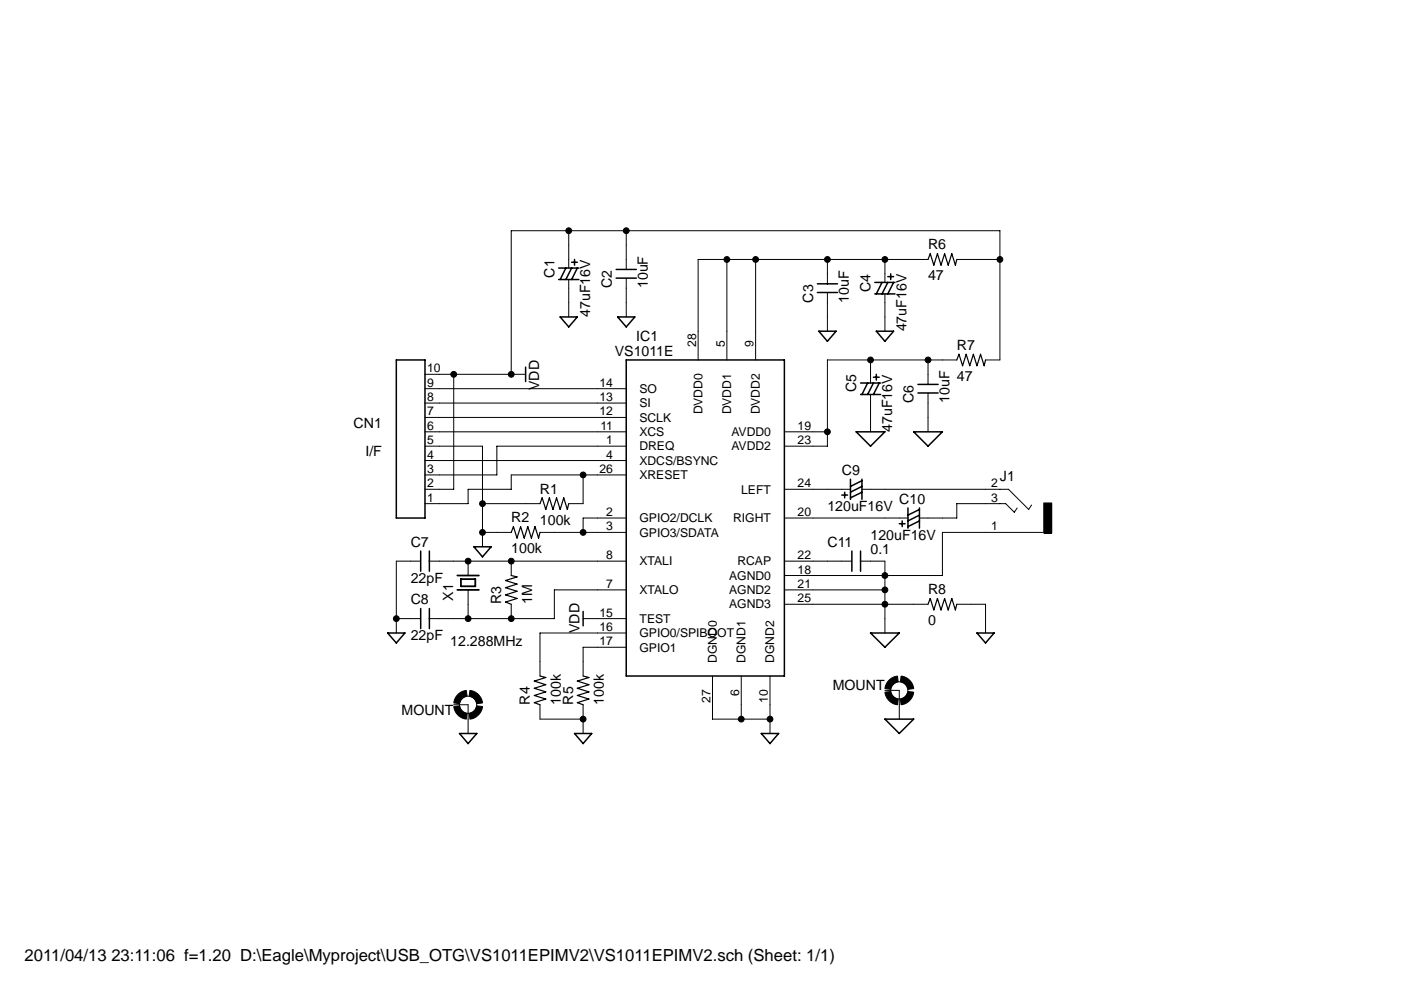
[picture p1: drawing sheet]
<svg xmlns="http://www.w3.org/2000/svg" width="297mm" height="210mm" viewBox="0 0 297 210" stroke-linecap="round" stroke-linejoin="round" font-family="sans-serif">
<path d="M97 125.1h4.5M97 122.1h4.5M97.7 122.8h3.1v1.6h-3.1z" fill="none" stroke="#000" stroke-width=".38"/>
<g fill="none" stroke="#000" stroke-width=".21">
<path d="M120.6 48.9v8M120.6 59.3v7.9M132.8 48.9v8.2M132.8 59v8.2M154.1 55v21.3M160.2 55v21.3M175.4 55h-27.4v21.3M175.4 55v5.2M175.4 55h21.4M187.6 55v4.9M202.9 55h9.1M90.1 79.4h18.3"/>
<path d="M96.2 79.4v24.4h-6.1M108.4 79.4h3M175.4 62v8.3M184.6 76.3v4.9M187.6 62.3v8M196.8 76.3v5.2M202.9 76.3h-27.5v18.3h-9.1M209 76.3h3v-27.4h-103.6v30.5M90.1 97.7h42.7M90.1 94.6h12.2v21.4M90.1 91.6h42.7M90.1 88.5h42.7"/>
<path d="M90.1 85.5h42.7M90.1 82.4h42.7M132.8 94.6h-27.5v6.1h-15.2M166.3 91.6h9.1M184.6 83.7v7.9M196.8 83.4v8.2M89.2 119h-5.2v15.3M91 119h8.2M99.2 119h33.6M99.2 119v3.1M102.3 106.8h12.2M102.3 112.9h6.1"/>
<path d="M108.4 119v3.1M114.5 112.9h18.3M123.6 100.7v6.1h-3M132.8 100.7h-24.4v3.1h-9.2v3h-9.1M132.8 109.9h-9.2v3M166.3 119h14.3M166.3 103.8h14M166.3 109.9h26.2M182.5 119h5.1v15.3M182.7 103.8h31.1l4.3 4.3 .6-1M215.7 107.7l-.6 .9-1.9-1.8h-10.3v3.1h-8M221.3 106.7h1.7v6.4h-1.7z"/>
<path d="M221.3 112.9h-21.5v9.2h-33.5M84 131.2h5.2M99.2 125.1v6.1M108.4 128.2v3M123.6 131.2h9.2M132.8 125.1h-15.3v6.1h-26.5M132.8 137.3h-9.2v6.1M132.8 134.3h-18.3v9.1M166.3 128.2h30.5M166.3 125.1h21.3M202.9 128.2h6.1v6.1M96.2 149.5h3v6.1"/>
<path d="M96.2 149.9l1.2-.2a1.83 1.83 0 0 0 1.6 1.6l-.1 1.2a3 3 0 0 1-2.7-2.6zM97.3 147.1l1-.5 .6-.1 .1 1.2a1.83 1.83 0 0 0-1.6 1.5l-1.2-.1a2.94 2.94 0 0 1 1.1-2zM99.5 151.3a1.83 1.83 0 0 0 1.6-1.6l1.2 .2a3 3 0 0 1-2.7 2.6zM99.6 146.5a3 3 0 0 1 2.7 2.6l-1.2 .1a1.84 1.84 0 0 0-1.6-1.5zM114.5 149.5v3h9.1M123.6 149.5v6.1M151.1 143.4v9.1h12.2M157.2 143.4v9.1M163.3 143.4v12.2M187.6 146.8l1.2-.1a1.83 1.83 0 0 0 1.6 1.6l-.1 1.2a3 3 0 0 1-2.7-2.7zM187.6 146.4h3.1v6.1M188.3 144.5a2.93 2.93 0 0 1 2-1.1l.1 1.2a1.83 1.83 0 0 0-1.6 1.6l-1.2-.2 .1-.5z"/>
<path d="M190.9 148.3a1.85 1.85 0 0 0 1.6-1.6l1.2 .1a3 3 0 0 1-2.7 2.7zM191 143.4a3 3 0 0 1 2.7 2.6l-1.2 .2a1.85 1.85 0 0 0-1.6-1.6z"/>
<circle cx="120.6" cy="48.9" r=".61"/>
<circle cx="132.8" cy="48.9" r=".61"/>
<circle cx="154.1" cy="55" r=".61"/>
<circle cx="160.2" cy="55" r=".61"/>
<circle cx="175.4" cy="55" r=".61"/>
<circle cx="187.6" cy="55" r=".61"/>
<circle cx="212" cy="55" r=".61"/>
<circle cx="96.2" cy="79.4" r=".61"/>
<circle cx="108.4" cy="79.4" r=".61"/>
<circle cx="184.6" cy="76.3" r=".61"/>
<circle cx="196.8" cy="76.3" r=".61"/>
<circle cx="175.4" cy="91.6" r=".61"/>
<circle cx="99.2" cy="119" r=".61"/>
<circle cx="102.3" cy="106.8" r=".61"/>
<circle cx="102.3" cy="112.9" r=".61"/>
<circle cx="108.4" cy="119" r=".61"/>
<circle cx="123.6" cy="100.7" r=".61"/>
<circle cx="123.6" cy="112.9" r=".61"/>
<circle cx="84" cy="131.2" r=".61"/>
<circle cx="99.2" cy="131.2" r=".61"/>
<circle cx="108.4" cy="131.2" r=".61"/>
<circle cx="187.6" cy="128.2" r=".61"/>
<circle cx="187.6" cy="122.1" r=".61"/>
<circle cx="187.6" cy="125.1" r=".61"/>
<circle cx="99.3" cy="149.5" r="1.82"/>
<circle cx="123.6" cy="152.5" r=".61"/>
<circle cx="157.2" cy="152.5" r=".61"/>
<circle cx="163.3" cy="152.5" r=".61"/>
<circle cx="190.7" cy="146.4" r="1.82"/>
</g>
<g fill="none" stroke="#000" stroke-width=".32">
<path d="M118.4 59.3h4.3M118.4 56.9h4.3M120 56.9l-1.2 2.4M121.2 55.6h1.2M121.2 56.9l-1.2 2.4M121.8 55v1.2M122.4 56.9l-1.2 2.4M130.6 59h4.3M130.6 57.1h4.3M185.5 59.9h4.3M187 59.9l-1.2 2.4M188.2 58.7h1.3"/>
<path d="M188.2 59.9l-1.2 2.4M188.8 58.1v1.2M189.5 59.9l-1.3 2.4M84 76.3h6.1v33.6h-6.1zM111.4 77.9v3M118.8 67.2h3.6l-1.8 2.1zM131 67.2h3.6l-1.8 2.1zM132.8 76.3h33.5v67.1h-33.5zM173.3 62h4.3M173.3 60.2h4.3M173.6 70.3h3.7l-1.9 2.1zM185.5 62.3h4.3"/>
<path d="M185.8 79.4v1.2M185.8 70.3h3.7l-1.9 2.1zM181.5 91.6h6.1l-3 3zM182.5 83.7h4.2M182.5 81.2h4.2M184 81.2l-1.3 2.5M185.2 80h1.2M185.2 81.2l-1.2 2.5M186.4 81.2l-1.2 2.5M193.7 91.6h6.1l-3 3zM194.6 83.4h4.3M194.6 81.5h4.3"/>
<path d="M89.2 116.9v4.3M91 116.9v4.3M100.5 116h3.6l-1.8 2.1zM178.5 105h1.2M179.1 104.4v1.2M180.3 101.6v4.3M180.6 116.9v4.3M182.5 116.9v4.3M182.7 101.6v4.3M182.7 102l-2.4 1.2M182.7 103.2l-2.4 1.2M182.7 104.4l-2.4 1.2"/>
<path d="M190.7 111.1h1.2M191.3 110.5v1.2M192.5 107.7v4.3M194.9 107.7v4.3M194.9 108.1l-2.4 1.2M194.9 109.3l-2.4 1.2M194.9 110.5l-2.4 1.2M82.2 134.3h3.6l-1.8 2.1zM89.2 129.1v4.2M91 129.1v4.2M123.6 129.7v3M184.6 134.3h6.1l-3.1 3z"/>
<path d="M207.1 134.3h3.7l-1.8 2.1zM97.4 155.6h3.7l-1.9 2.1zM121.8 155.6h3.7l-1.9 2.1zM161.4 155.6h3.7l-1.8 2.1zM187.6 152.5h6.1l-3 3.1z"/>
</g>
<g fill="#000">
<path d="M96.2 149.9l1.2-.2a1.83 1.83 0 0 0 1.6 1.6l-.1 1.2a3 3 0 0 1-2.7-2.6z" fill-rule="evenodd"/>
<path d="M97.3 147.1l1-.5 .6-.1 .1 1.2a1.83 1.83 0 0 0-1.6 1.5l-1.2-.1a2.94 2.94 0 0 1 1.1-2z" fill-rule="evenodd"/>
<path d="M99.5 151.3a1.83 1.83 0 0 0 1.6-1.6l1.2 .2a3 3 0 0 1-2.7 2.6z" fill-rule="evenodd"/>
<path d="M99.6 146.5a3 3 0 0 1 2.7 2.6l-1.2 .1a1.84 1.84 0 0 0-1.6-1.5z" fill-rule="evenodd"/>
<path d="M187.6 146.8l1.2-.1a1.83 1.83 0 0 0 1.6 1.6l-.1 1.2a3 3 0 0 1-2.7-2.7z" fill-rule="evenodd"/>
<path d="M188.3 144.5a2.93 2.93 0 0 1 2-1.1l.1 1.2a1.83 1.83 0 0 0-1.6 1.6l-1.2-.2 .1-.5z" fill-rule="evenodd"/>
<path d="M190.9 148.3a1.85 1.85 0 0 0 1.6-1.6l1.2 .1a3 3 0 0 1-2.7 2.7z" fill-rule="evenodd"/>
<path d="M191 143.4a3 3 0 0 1 2.7 2.6l-1.2 .2a1.85 1.85 0 0 0-1.6-1.6z" fill-rule="evenodd"/>
<circle cx="120.6" cy="48.9" r=".61"/>
<circle cx="132.8" cy="48.9" r=".61"/>
<circle cx="154.1" cy="55" r=".61"/>
<circle cx="160.2" cy="55" r=".61"/>
<circle cx="175.4" cy="55" r=".61"/>
<circle cx="187.6" cy="55" r=".61"/>
<circle cx="212" cy="55" r=".61"/>
<circle cx="96.2" cy="79.4" r=".61"/>
<circle cx="108.4" cy="79.4" r=".61"/>
<circle cx="184.6" cy="76.3" r=".61"/>
<circle cx="196.8" cy="76.3" r=".61"/>
<circle cx="175.4" cy="91.6" r=".61"/>
<circle cx="99.2" cy="119" r=".61"/>
<circle cx="102.3" cy="106.8" r=".61"/>
<circle cx="102.3" cy="112.9" r=".61"/>
<circle cx="108.4" cy="119" r=".61"/>
<circle cx="123.6" cy="100.7" r=".61"/>
<circle cx="123.6" cy="112.9" r=".61"/>
<circle cx="84" cy="131.2" r=".61"/>
<circle cx="99.2" cy="131.2" r=".61"/>
<circle cx="108.4" cy="131.2" r=".61"/>
<circle cx="187.6" cy="128.2" r=".61"/>
<circle cx="187.6" cy="122.1" r=".61"/>
<circle cx="187.6" cy="125.1" r=".61"/>
<circle cx="123.6" cy="152.5" r=".61"/>
<circle cx="157.2" cy="152.5" r=".61"/>
<circle cx="163.3" cy="152.5" r=".61"/>
</g>
<path d="M196.8 55l.4-1.2 .8 2.4 .8-2.4 .7 2.4 .8-2.4 .7 2.4 .8-2.4 .8 2.4 .3-1.2M202.9 76.3l.4-1.2 .8 2.5 .7-2.5 .8 2.5 .8-2.5 .7 2.5 .8-2.5 .8 2.5 .3-1.3M108.4 112.9l.5-1.2 .7 2.4 .8-2.4 .7 2.4 .8-2.4 .8 2.4 .7-2.4 .8 2.4 .3-1.2M114.5 106.8l.5-1.2 .7 2.5 .8-2.5 .7 2.5 .8-2.5 .8 2.5 .7-2.5 .8 2.5 .3-1.3M108.4 122.1l1.2 .3-2.4 .7 2.4 .8-2.4 .8 2.4 .7-2.4 .8 2.4 .7-2.4 .8 1.2 .5M196.8 128.2l.4-1.3 .8 2.5 .8-2.5 .7 2.5 .8-2.5 .7 2.5 .8-2.5 .8 2.5 .3-1.2M114.5 143.4l1.2 .3-2.4 .8 2.4 .7-2.4 .8 2.4 .7-2.4 .8 2.4 .8-2.4 .7 1.2 .5M123.6 143.4l1.3 .3-2.5 .8 2.5 .7-2.5 .8 2.5 .7-2.5 .8 2.5 .8-2.5 .7 1.2 .5" fill="none" stroke="#000" stroke-width=".25"/>
<path d="M221.3 106.7h1.7v6.4h-1.7z" fill="#000"/>
<text font-size="3.5" x="5.2" y="203.8">2011/04/13 23:11:06 f=1.20 D:\Eagle\Myproject\USB_OTG\VS1011EPIMV2\VS1011EPIMV2.sch (Sheet: 1/1)</text>
<g font-size="3">
<text x="196.8" y="52.9">R6</text>
<text x="117.5" y="58.9" transform="rotate(-90 117.5 58.9)">C1</text>
<text x="196.8" y="59.4">47</text>
<text x="129.7" y="61.1" transform="rotate(-90 129.7 61.1)">C2</text>
<text x="137.3" y="61.1" transform="rotate(-90 137.3 61.1)">10uF</text>
<text x="172.4" y="64.2" transform="rotate(-90 172.4 64.2)">C3</text>
<text x="180" y="64.2" transform="rotate(-90 180 64.2)">10uF</text>
<text x="184.6" y="61.9" transform="rotate(-90 184.6 61.9)">C4</text>
<text x="125.2" y="67.2" transform="rotate(-90 125.2 67.2)">47uF16V</text>
<text x="192.2" y="70.3" transform="rotate(-90 192.2 70.3)">47uF16V</text>
<text x="130.3" y="75.4">VS1011E</text>
<text x="134.9" y="72.4">IC1</text>
<text x="202.9" y="74.2">R7</text>
<text x="114.3" y="82.7" transform="rotate(-90 114.3 82.7)">VDD</text>
<text x="181.5" y="83.2" transform="rotate(-90 181.5 83.2)">C5</text>
<text x="202.9" y="80.8">47</text>
<text x="193.7" y="85.5" transform="rotate(-90 193.7 85.5)">C6</text>
<text x="201.3" y="85.5" transform="rotate(-90 201.3 85.5)">10uF</text>
<text x="74.9" y="90.7">CN1</text>
<text x="189.1" y="91.6" transform="rotate(-90 189.1 91.6)">47uF16V</text>
<text x="77.5" y="96.8">I/F</text>
<text x="178.5" y="100.7">C9</text>
<text x="212" y="102">J1</text>
<text x="114.5" y="104.7">R1</text>
<text x="190.7" y="106.8">C10</text>
<text x="108.4" y="110.8">R2</text>
<text x="114.5" y="111.3">100k</text>
<text x="175.4" y="108.4">120uF16V</text>
<text x="87.1" y="116">C7</text>
<text x="108.4" y="117.3">100k</text>
<text x="175.4" y="116">C11</text>
<text x="184.6" y="114.4">120uF16V</text>
<text x="184.6" y="117.5">0.1</text>
<text x="87.1" y="123.6">22pF</text>
<text x="87.1" y="128.2">C8</text>
<text x="96.1" y="127.4" transform="rotate(-90 96.1 127.4)">X1</text>
<text x="106.3" y="128.2" transform="rotate(-90 106.3 128.2)">R3</text>
<text x="112.8" y="128.2" transform="rotate(-90 112.8 128.2)">1M</text>
<text x="196.8" y="126">R8</text>
<text x="87.1" y="135.8">22pF</text>
<text x="95.5" y="137">12.288MHz</text>
<text x="122.9" y="134.3" transform="rotate(-90 122.9 134.3)">VDD</text>
<text x="196.8" y="132.6">0</text>
<text x="112.3" y="149.5" transform="rotate(-90 112.3 149.5)">R4</text>
<text x="118.9" y="149.5" transform="rotate(-90 118.9 149.5)">100k</text>
<text x="121.5" y="149.5" transform="rotate(-90 121.5 149.5)">R5</text>
<text x="128.1" y="149.5" transform="rotate(-90 128.1 149.5)">100k</text>
<text x="176.6" y="146.4">MOUNT</text>
<text x="85.2" y="151.6">MOUNT</text>
</g>
<g font-size="2.6">
<text x="147.6" y="73.6" transform="rotate(-90 147.6 73.6)">28</text>
<text x="153.7" y="73.6" transform="rotate(-90 153.7 73.6)">5</text>
<text x="159.8" y="73.6" transform="rotate(-90 159.8 73.6)">9</text>
<text x="90.5" y="82">9</text>
<text x="90.5" y="79">10</text>
<text x="127.1" y="82">14</text>
<text x="135.6" y="83.4">SO</text>
<text x="90.5" y="88.1">7</text>
<text x="90.5" y="85.1">8</text>
<text x="127.1" y="88.1">12</text>
<text x="127.1" y="85.1">13</text>
<text x="135.6" y="89.5">SCLK</text>
<text x="135.6" y="86.4">SI</text>
<text x="148.9" y="87.9" transform="rotate(-90 148.9 87.9)">DVDD0</text>
<text x="155" y="87.9" transform="rotate(-90 155 87.9)">DVDD1</text>
<text x="161.1" y="87.9" transform="rotate(-90 161.1 87.9)">DVDD2</text>
<text x="90.5" y="94.2">5</text>
<text x="90.5" y="91.2">6</text>
<text x="127.3" y="91.2">11</text>
<text x="128.5" y="94.2">1</text>
<text x="135.6" y="95.5">DREQ</text>
<text x="135.6" y="92.5">XCS</text>
<text x="155.1" y="92.5">AVDD0</text>
<text x="155.1" y="95.5">AVDD2</text>
<text x="169.1" y="91.2">19</text>
<text x="169.1" y="94.2">23</text>
<text x="90.5" y="100.3">3</text>
<text x="90.5" y="97.3">4</text>
<text x="127.1" y="100.3">26</text>
<text x="128.5" y="97.3">4</text>
<text x="135.6" y="98.6">XDCS/BSYNC</text>
<text x="135.6" y="101.6">XRESET</text>
<text x="90.5" y="106.4">1</text>
<text x="90.5" y="103.4">2</text>
<text x="157.1" y="104.7">LEFT</text>
<text x="169.1" y="103.4">24</text>
<text x="210.1" y="103.4">2</text>
<text x="210.1" y="106.4">3</text>
<text x="128.5" y="109.5">2</text>
<text x="128.5" y="112.5">3</text>
<text x="135.6" y="110.8">GPIO2/DCLK</text>
<text x="135.6" y="113.8">GPIO3/SDATA</text>
<text x="155.4" y="110.8">RIGHT</text>
<text x="169.1" y="109.5">20</text>
<text x="210.1" y="112.5">1</text>
<text x="128.5" y="118.6">8</text>
<text x="135.6" y="119.9">XTALI</text>
<text x="156.3" y="119.9">RCAP</text>
<text x="169.1" y="118.6">22</text>
<text x="128.5" y="124.7">7</text>
<text x="154.6" y="123">AGND0</text>
<text x="169.1" y="121.6">18</text>
<text x="169.1" y="124.7">21</text>
<text x="127.1" y="130.8">15</text>
<text x="135.6" y="126">XTALO</text>
<text x="154.6" y="126">AGND2</text>
<text x="154.6" y="129.1">AGND3</text>
<text x="169.1" y="127.7">25</text>
<text x="127.1" y="133.8">16</text>
<text x="127.1" y="136.9">17</text>
<text x="135.6" y="132.1">TEST</text>
<text x="135.6" y="135.2">GPIO0/SPIBOOT</text>
<text x="135.6" y="138.2">GPIO1</text>
<text x="152" y="140.6" transform="rotate(-90 152 140.6)">DGND0</text>
<text x="158.1" y="140.6" transform="rotate(-90 158.1 140.6)">DGND1</text>
<text x="164.2" y="140.6" transform="rotate(-90 164.2 140.6)">DGND2</text>
<text x="150.6" y="149.1" transform="rotate(-90 150.6 149.1)">27</text>
<text x="156.7" y="147.6" transform="rotate(-90 156.7 147.6)">6</text>
<text x="162.8" y="149.1" transform="rotate(-90 162.8 149.1)">10</text>
</g>
</svg>
